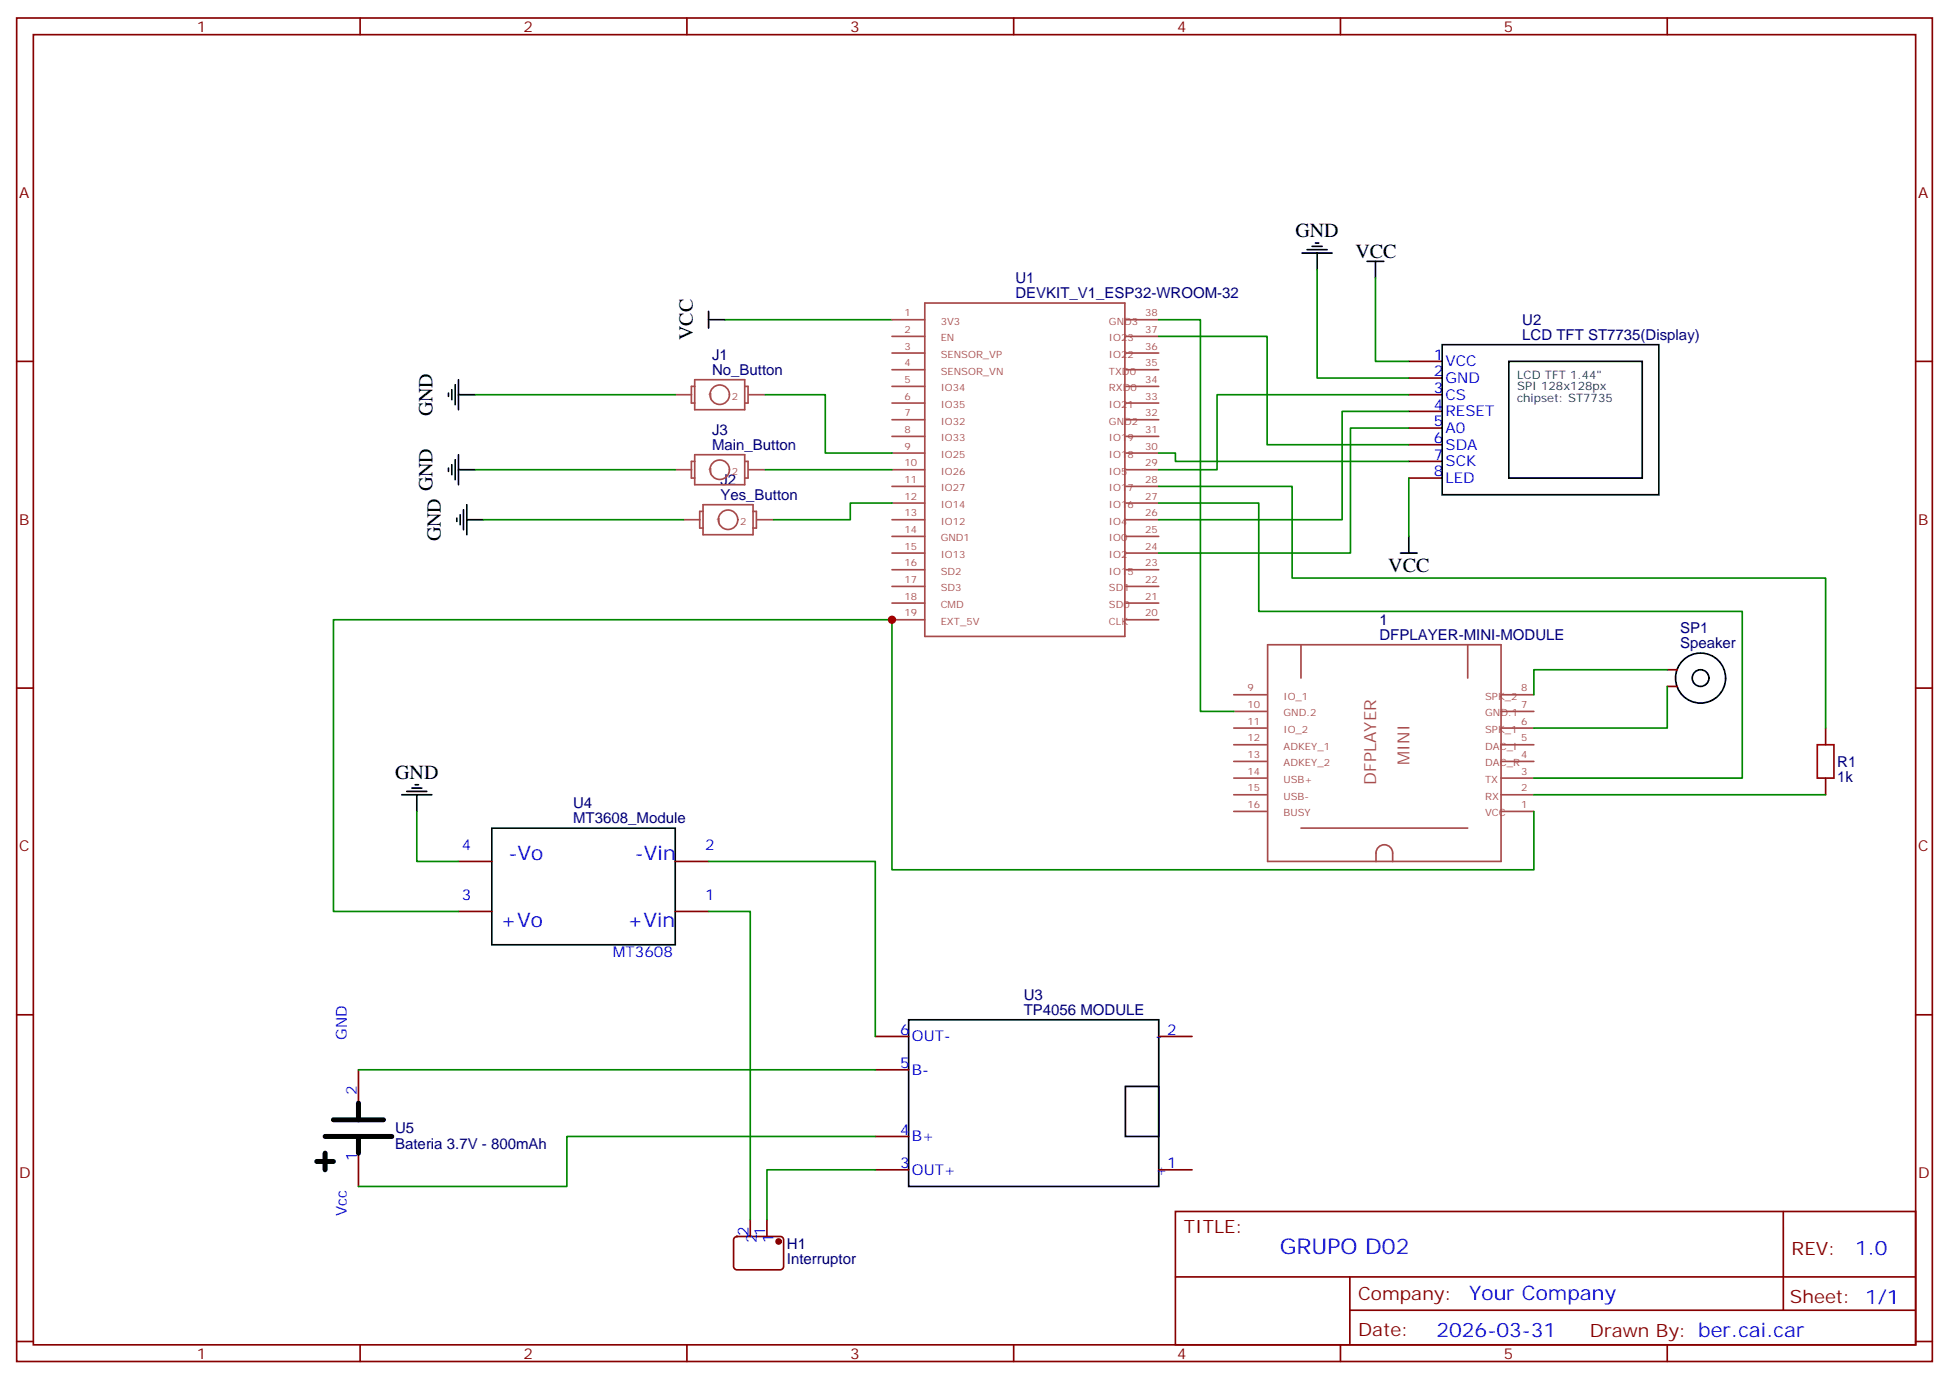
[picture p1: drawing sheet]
<svg xmlns="http://www.w3.org/2000/svg" width="412mm" height="292mm" viewBox="0 0 412 292" stroke-linecap="round" stroke-linejoin="round" font-family="sans-serif">
<g fill="none" stroke="#870000" stroke-width=".35">
<path d="M3.5 3.8h405.4v284.3h-405.4zM7.1 7.3h398.2v277.3h-398.2zM76.2 3.8v3.5M145.3 3.8v3.5M214.5 3.8v3.5M283.6 3.8v3.5M352.8 3.8v3.5M3.5 76.5h3.6M298.1 76.5h7.1M405.3 76.5h3.6M298.1 80h7.1M298.1 83.5h7.1"/>
<path d="M298.1 87.1h7.1M298.1 90.6h7.1M298.1 94.1h7.1M298.1 97.6h7.1M298.1 101.2h7.1M3.5 145.6h3.6M352.8 141.7h2.1M352.8 145.3h2.1M386.3 154.1v3.5M405.3 145.6h3.6M386.3 164.7v3.5M97 192.9h7.1"/>
<path d="M97 182.3h7.1M142.9 192.9h7M142.9 182.3h7M3.5 214.8h3.6M185.2 219.4h7.1M245.2 219.4h7M405.3 214.8h3.6M75.8 226.4v7.1M185.2 226.4h7.1M75.8 244.1v7M158.7 258.2v3.5M162.3 258.2v3.5"/>
<path d="M185.2 247.6h7.1M185.2 240.5h7.1M245.2 247.6h7M248.7 256.4h156.6v28.2h-156.6zM377.3 256.4v20.9M155.5 261.9l.4-.2h9.2a.71 .71 0 0 1 .7 .7v5.6a.76 .76 0 0 1-.7 .7h-9.2a.76 .76 0 0 1-.7-.7v-5.6zM248.7 270.2h156.5M285.6 277.3h119.6M285.6 270.2v14.2M3.5 283.9h3.6M76.2 284.6v3.5M145.3 284.6v3.5"/>
<path d="M214.5 284.6v3.5M283.6 284.6v3.5M352.8 284.6v3.5M405.3 283.9h3.6"/>
</g>
<g fill="none" stroke="#000" stroke-width=".35">
<path d="M275.5 53.6h6.4M276.6 52.8h4.2M277.6 52.1h2.2M278.3 51.4h.7M278.7 53.6v3.5M289.3 55.3h3.5M291 55.3v3.5M149.9 67.7h3.6M149.9 65.9v3.5M305.2 73h45.8v31.7h-45.8zM319.3 76.5h28.2v24.7h-28.2zM94.9 83.2v.7"/>
<path d="M94.9 99.1v.7M95.6 82.5v2.1M95.6 98.4v2.1M96.3 81.4v4.3M96.3 97.3v4.2M97 99.4h3.5M97 80.4v6.3M97 96.2v6.4M97 83.5h3.5M96.7 109.6v.7M97.4 108.9v2.2M98.1 107.9v4.2"/>
<path d="M98.8 110h3.5M98.8 106.8v6.4M296.3 117.1h3.6M298.1 113.5v3.6M85 168.2h6.4M86.1 167.5h4.2M87.1 166.8h2.2M87.8 166.1h.7M88.2 168.2v3.5M104.1 175.3h38.8v24.7h-38.8zM192.3 215.8h52.9v35.3h-52.9zM238.1 229.9h7.1v10.6h-7.1z"/>
<circle cx="359.8" cy="143.5" r="1.76"/>
<circle cx="359.8" cy="143.5" r="5.3"/>
</g>
<path d="M384.5 157.6h3.6v7.1h-3.6z" fill="none" stroke="#a10000" stroke-width=".35"/>
<g fill="none" stroke="#a64a4a" stroke-width=".35">
<path d="M188.7 67.7h7M188.7 71.2h7M188.7 74.7h7M188.7 78.2h7M195.7 64.1h42.3v70.6h-42.3zM238.2 67.7h7M238.2 71.2h7M238.2 74.7h7M238.2 78.2h7M142.9 83.5h3.4M142.9 99.4h3.4M147 80.4h10.6v6.3h-10.6z"/>
<path d="M147 96.2h10.6v6.4h-10.6zM147 81.8h-.7v3.5h.7M147 97.6h-.7v3.6h.7M157.6 81.8h.7v3.5h-.7M157.6 97.6h.7v3.6h-.7M158.5 83.5h3.4M158.5 99.4h3.4M188.7 81.8h7M188.7 85.3h7M188.7 99.4h7M188.7 88.8h7M188.7 92.4h7"/>
<path d="M188.7 95.9h7M238.2 81.8h7M238.2 85.3h7M238.2 99.4h7M238.2 88.8h7M238.2 92.4h7M238.2 95.9h7M144.6 110h3.5M148.8 106.8h10.5v6.4h-10.5zM148.8 108.2h-.7v3.6h.7M156.1 110a2.06 2.06 0 0 0-2.9-1.9 2.06 2.06 0 0 0-.5 3.5 2.06 2.06 0 0 0 3.3-1.1l.1-.5M159.3 108.2h.7v3.6h-.7"/>
<path d="M160.2 110h3.5M188.7 110h7M188.7 102.9h7M188.7 106.5h7M188.7 113.5h7M188.7 117.1h7M238.2 110h7M238.2 102.9h7M238.2 106.5h7M238.2 113.5h7M238.2 117.1h7M188.7 120.6h7"/>
<path d="M188.7 124.1h7M188.7 127.6h7M188.7 131.2h7M238.2 120.6h7M238.2 124.1h7M238.2 127.6h7M238.2 131.2h7M268.2 136.5h49.4v45.8h-49.4zM275.3 136.5v7M310.6 136.5v7M261.1 157.6h6.9M261.1 154.1h6.9"/>
<path d="M261.1 150.6h6.9M261.1 147h6.9M317.6 157.6h7M317.6 154.1h7M317.6 150.6h7M317.6 147h7M261.1 171.7h6.9M261.1 168.2h6.9M261.1 164.7h6.9M261.1 161.1h6.9M275.3 175.3h35.3M317.6 171.7h7"/>
<path d="M317.6 168.2h7M317.6 164.7h7M317.6 161.1h7M291.2 182.3a3.2 3.2 0 0 1 .5-3 1.76 1.76 0 0 1 1.9-.4 1.76 1.76 0 0 1 1.1 1.7v1.7"/>
<circle cx="152.3" cy="99.4" r="2.06"/>
<circle cx="152.3" cy="83.5" r="2.06"/>
</g>
<path d="M70.6 237h10.5M75.8 233.5v3.5M67 245.8h3.6M68.8 240.5h14.1M68.8 244.1v3.5M75.8 240.5v3.6" fill="none" stroke="#000" stroke-width="1.1"/>
<g fill="none" stroke="#008700" stroke-width=".35">
<path d="M278.7 57.1v22.9h19.4M291 58.8v17.7h7.1M153.5 67.7h35.2M245.2 67.7h8.8v82.9h7.1M245.2 71.2h22.9v22.9h30M100.5 99.4h42.4M100.5 83.5h42.4M161.9 83.5h12.7v12.4h14.1M161.9 99.4h26.8M245.2 95.9h3.5v1.7h49.4M298.1 83.5h-40.6v15.9h-12.3M298.1 87.1h-14.1v22.9h-38.8"/>
<path d="M298.1 90.6h-12.3v26.5h-40.6M102.3 110h42.3M188.7 106.5h-8.8v3.5h-16.2M245.2 106.5h21.1v22.9h102.4v35.3h-44.1M245.2 102.9h28.2v19.4h112.9v31.8M298.1 101.2v12.3M352.8 141.7h-28.2v5.3M352.8 145.3v8.8h-28.2M88.2 171.7v10.6h8.8M324.6 171.7v12.4h-135.9v-52.9h-118.1v61.7h26.4M324.6 168.2h61.7M149.9 182.3h35.3v37.1"/>
<path d="M149.9 192.9h8.8v65.3M75.8 226.4h109.4M185.2 240.5h-65.3v10.6h-44.1M185.2 247.6h-22.9v10.6"/>
</g>
<circle cx="164.7" cy="262.7" r=".53" fill="#870000" stroke="#870000" stroke-width=".35"/>
<circle cx="188.7" cy="131.2" r=".88" fill="#c00"/>
<text font-size="4.6" fill="#00f" x="270.8" y="265.4">GRUPO D02</text>
<g font-size="4.2">
<text x="274.1" y="50.2">GND</text>
<text x="286.8" y="54.6">VCC</text>
<text x="146.6" y="72" transform="rotate(-90 146.6 72)">VCC</text>
<text x="91.5" y="88.1" transform="rotate(-90 91.5 88.1)">GND</text>
<text x="91.5" y="104" transform="rotate(-90 91.5 104)">GND</text>
<text x="93.3" y="114.6" transform="rotate(-90 93.3 114.6)">GND</text>
<text x="293.7" y="121.1">VCC</text>
<text x="83.6" y="164.9">GND</text>
</g>
<g font-size="4.2" fill="#00f">
<text x="107.6" y="182.1">-Vo</text>
<text x="134.3" y="182.1">-Vin</text>
<text x="105.9" y="196.2">+Vo</text>
<text x="132.7" y="196.2">+Vin</text>
<text x="392.5" y="265.7">1.0</text>
<text x="310.9" y="275.2">Your Company</text>
<text x="304" y="283">2026-03-31</text>
</g>
<g font-size="3.9" fill="#800">
<text x="250.5" y="261">TITLE:</text>
<text x="379.1" y="265.7">REV:</text>
<text x="287.4" y="275.2">Company:</text>
<text x="378.7" y="275.8">Sheet: 1/1</text>
<text x="287.4" y="282.9">Date:</text>
<text x="336.4" y="282.9">Drawn By: ber.cai.car</text>
</g>
<g font-size="3.5" fill="#a54b4b">
<text x="298.2" y="161.9" transform="rotate(-90 298.2 161.9)">MINI</text>
<text x="291.2" y="166.1" transform="rotate(-90 291.2 166.1)">DFPLAYER</text>
</g>
<g font-size="3.2" fill="#800">
<text x="41.6" y="6.8">1</text>
<text x="110.8" y="6.8">2</text>
<text x="179.9" y="6.8">3</text>
<text x="249.1" y="6.8">4</text>
<text x="318.2" y="6.8">5</text>
<text x="4.1" y="41.9">A</text>
<text x="405.9" y="41.9">A</text>
<text x="4.1" y="111.1">B</text>
<text x="405.9" y="111.1">B</text>
<text x="4.1" y="180.2">C</text>
<text x="405.9" y="180.2">C</text>
<text x="4.1" y="249.3">D</text>
<text x="405.9" y="249.3">D</text>
<text x="41.6" y="287.6">1</text>
<text x="110.8" y="287.6">2</text>
<text x="179.9" y="287.6">3</text>
<text x="249.1" y="287.6">4</text>
<text x="318.2" y="287.6">5</text>
</g>
<g font-size="3.2" fill="#000080">
<text x="214.9" y="59.9">U1</text>
<text x="214.9" y="63.1">DEVKIT_V1_ESP32-WROOM-32</text>
<text x="322.1" y="71.9">LCD TFT ST7735(Display)</text>
<text x="322.1" y="68.7">U2</text>
<text x="150.7" y="76.1">J1</text>
<text x="150.7" y="79.3">No_Button</text>
<text x="150.7" y="95.2">Main_Button</text>
<text x="150.7" y="92">J3</text>
<text x="152.4" y="105.8">Yes_Button</text>
<text x="152.4" y="102.6">J2</text>
<text x="291.9" y="135.4">DFPLAYER-MINI-MODULE</text>
<text x="291.9" y="132.2">1</text>
<text x="355.5" y="137.2">Speaker</text>
<text x="355.5" y="134">SP1</text>
<text x="388.8" y="165.5">1k</text>
<text x="388.8" y="162.3">R1</text>
<text x="121.3" y="171">U4</text>
<text x="121.3" y="174.2">MT3608_Module</text>
<text x="216.6" y="214.8">TP4056 MODULE</text>
<text x="216.6" y="211.5">U3</text>
<text x="83.6" y="239.9">U5</text>
<text x="83.6" y="243.1">Bateria 3.7V - 800mAh</text>
<text x="166.5" y="267.4">Interruptor</text>
<text x="166.5" y="264.2">H1</text>
</g>
<g font-size="3.2" fill="#00f">
<text x="303.4" y="76.1">1</text>
<text x="305.9" y="77.5">VCC</text>
<text x="303.4" y="79.7">2</text>
<text x="303.4" y="83.2">3</text>
<text x="305.9" y="81.1">GND</text>
<text x="303.4" y="86.7">4</text>
<text x="305.9" y="84.6">CS</text>
<text x="305.9" y="88.1">RESET</text>
<text x="303.4" y="90.2">5</text>
<text x="303.4" y="93.8">6</text>
<text x="305.9" y="91.7">A0</text>
<text x="305.9" y="95.2">SDA</text>
<text x="303.4" y="97.3">7</text>
<text x="303.4" y="100.8">8</text>
<text x="305.9" y="98.7">SCK</text>
<text x="305.9" y="102.2">LED</text>
<text x="97.7" y="179.8">4</text>
<text x="149.2" y="179.8">2</text>
<text x="97.7" y="190.4">3</text>
<text x="149.2" y="190.4">1</text>
<text x="129.7" y="202.5">MT3608</text>
<text x="73.4" y="220.1" transform="rotate(-90 73.4 220.1)">GND</text>
<text x="190.5" y="219">6</text>
<text x="193" y="220.4">OUT-</text>
<text x="244.5" y="220.4">-</text>
<text x="246.9" y="219">2</text>
<text x="190.5" y="226.1">5</text>
<text x="193" y="227.5">B-</text>
<text x="75.5" y="231.7" transform="rotate(-90 75.5 231.7)">2</text>
<text x="75.5" y="245.8" transform="rotate(-90 75.5 245.8)">1</text>
<text x="190.5" y="240.2">4</text>
<text x="193" y="241.6">B+</text>
<text x="190.5" y="247.2">3</text>
<text x="193" y="248.6">OUT+</text>
<text x="244.5" y="248.6">+</text>
<text x="246.9" y="247.2">1</text>
<text x="73.4" y="257.5" transform="rotate(-90 73.4 257.5)">Vcc</text>
<text x="158.4" y="261.5" transform="rotate(-90 158.4 261.5)">2</text>
<text x="160.2" y="263" transform="rotate(-90 160.2 263)">2</text>
<text x="161.9" y="261.5" transform="rotate(-90 161.9 261.5)">1</text>
<text x="163.7" y="263" transform="rotate(-90 163.7 263)">1</text>
</g>
<g font-size="2.5" fill="#333">
<text x="321" y="80.1">LCD TFT 1.44&quot;</text>
<text x="321" y="82.6">SPI 128x128px</text>
<text x="321" y="85.1">chipset: ST7735</text>
</g>
<g font-size="2.1" fill="#a54b4b">
<text x="191.4" y="67">1</text>
<text x="191.4" y="70.5">2</text>
<text x="199" y="68.7">3V3</text>
<text x="234.7" y="68.7">GND3</text>
<text x="242.3" y="70.5">37</text>
<text x="242.3" y="67">38</text>
<text x="191.4" y="74">3</text>
<text x="191.4" y="77.6">4</text>
<text x="199" y="72.2">EN</text>
<text x="199" y="75.8">SENSOR_VP</text>
<text x="234.7" y="75.8">IO22</text>
<text x="234.7" y="72.2">IO23</text>
<text x="242.3" y="77.6">35</text>
<text x="242.3" y="74">36</text>
<text x="191.4" y="81.1">5</text>
<text x="199" y="79.3">SENSOR_VN</text>
<text x="199" y="82.8">IO34</text>
<text x="234.7" y="82.8">RXD0</text>
<text x="234.7" y="79.3">TXD0</text>
<text x="242.3" y="81.1">34</text>
<text x="149.7" y="84.6">1</text>
<text x="154.9" y="84.6">2</text>
<text x="191.4" y="84.6">6</text>
<text x="191.4" y="88.1">7</text>
<text x="199" y="86.3">IO35</text>
<text x="199" y="89.9">IO32</text>
<text x="234.7" y="89.9">GND2</text>
<text x="234.7" y="86.3">IO21</text>
<text x="242.3" y="88.1">32</text>
<text x="242.3" y="84.6">33</text>
<text x="191.4" y="91.7">8</text>
<text x="191.4" y="95.2">9</text>
<text x="199" y="93.4">IO33</text>
<text x="234.7" y="93.4">IO19</text>
<text x="242.3" y="95.2">30</text>
<text x="242.3" y="91.7">31</text>
<text x="149.7" y="100.5">1</text>
<text x="154.9" y="100.5">2</text>
<text x="191.4" y="98.7">10</text>
<text x="199" y="96.9">IO25</text>
<text x="199" y="100.5">IO26</text>
<text x="234.7" y="100.5">IO5</text>
<text x="234.7" y="96.9">IO18</text>
<text x="242.3" y="98.7">29</text>
<text x="191.4" y="102.2">11</text>
<text x="191.4" y="105.8">12</text>
<text x="199" y="104">IO27</text>
<text x="199" y="107.5">IO14</text>
<text x="234.7" y="107.5">IO16</text>
<text x="234.7" y="104">IO17</text>
<text x="242.3" y="105.8">27</text>
<text x="242.3" y="102.2">28</text>
<text x="151.5" y="111">1</text>
<text x="156.6" y="111">2</text>
<text x="191.4" y="109.3">13</text>
<text x="191.4" y="112.8">14</text>
<text x="199" y="111">IO12</text>
<text x="234.7" y="111">IO4</text>
<text x="242.3" y="112.8">25</text>
<text x="242.3" y="109.3">26</text>
<text x="191.4" y="116.4">15</text>
<text x="191.4" y="119.9">16</text>
<text x="199" y="114.6">GND1</text>
<text x="199" y="118.1">IO13</text>
<text x="234.7" y="118.1">IO2</text>
<text x="234.7" y="114.6">IO0</text>
<text x="242.3" y="119.9">23</text>
<text x="242.3" y="116.4">24</text>
<text x="191.4" y="123.4">17</text>
<text x="199" y="121.6">SD2</text>
<text x="199" y="125.1">SD3</text>
<text x="234.7" y="125.1">SD1</text>
<text x="234.7" y="121.6">IO15</text>
<text x="242.3" y="123.4">22</text>
<text x="191.4" y="126.9">18</text>
<text x="191.4" y="130.5">19</text>
<text x="199" y="128.7">CMD</text>
<text x="234.7" y="128.7">SD0</text>
<text x="242.3" y="130.5">20</text>
<text x="242.3" y="126.9">21</text>
<text x="199" y="132.2">EXT_5V</text>
<text x="234.7" y="132.2">CLK</text>
<text x="263.9" y="146.3">9</text>
<text x="263.9" y="149.9">10</text>
<text x="271.6" y="148.1">IO_1</text>
<text x="314.3" y="148.1">SPK_2</text>
<text x="321.9" y="149.9">7</text>
<text x="321.9" y="146.3">8</text>
<text x="263.9" y="153.4">11</text>
<text x="271.6" y="151.6">GND.2</text>
<text x="271.6" y="155.1">IO_2</text>
<text x="314.3" y="155.1">SPK_1</text>
<text x="314.3" y="151.6">GND.1</text>
<text x="321.9" y="153.4">6</text>
<text x="263.9" y="156.9">12</text>
<text x="263.9" y="160.5">13</text>
<text x="271.6" y="158.7">ADKEY_1</text>
<text x="314.3" y="158.7">DAC_I</text>
<text x="321.9" y="160.5">4</text>
<text x="321.9" y="156.9">5</text>
<text x="263.9" y="164">14</text>
<text x="263.9" y="167.5">15</text>
<text x="271.6" y="162.2">ADKEY_2</text>
<text x="271.6" y="165.7">USB+</text>
<text x="314.3" y="165.7">TX</text>
<text x="314.3" y="162.2">DAC_R</text>
<text x="321.9" y="167.5">2</text>
<text x="321.9" y="164">3</text>
<text x="263.9" y="171">16</text>
<text x="271.6" y="169.2">USB-</text>
<text x="271.6" y="172.8">BUSY</text>
<text x="314.3" y="172.8">VCC</text>
<text x="314.3" y="169.2">RX</text>
<text x="321.9" y="171">1</text>
</g>
</svg>
